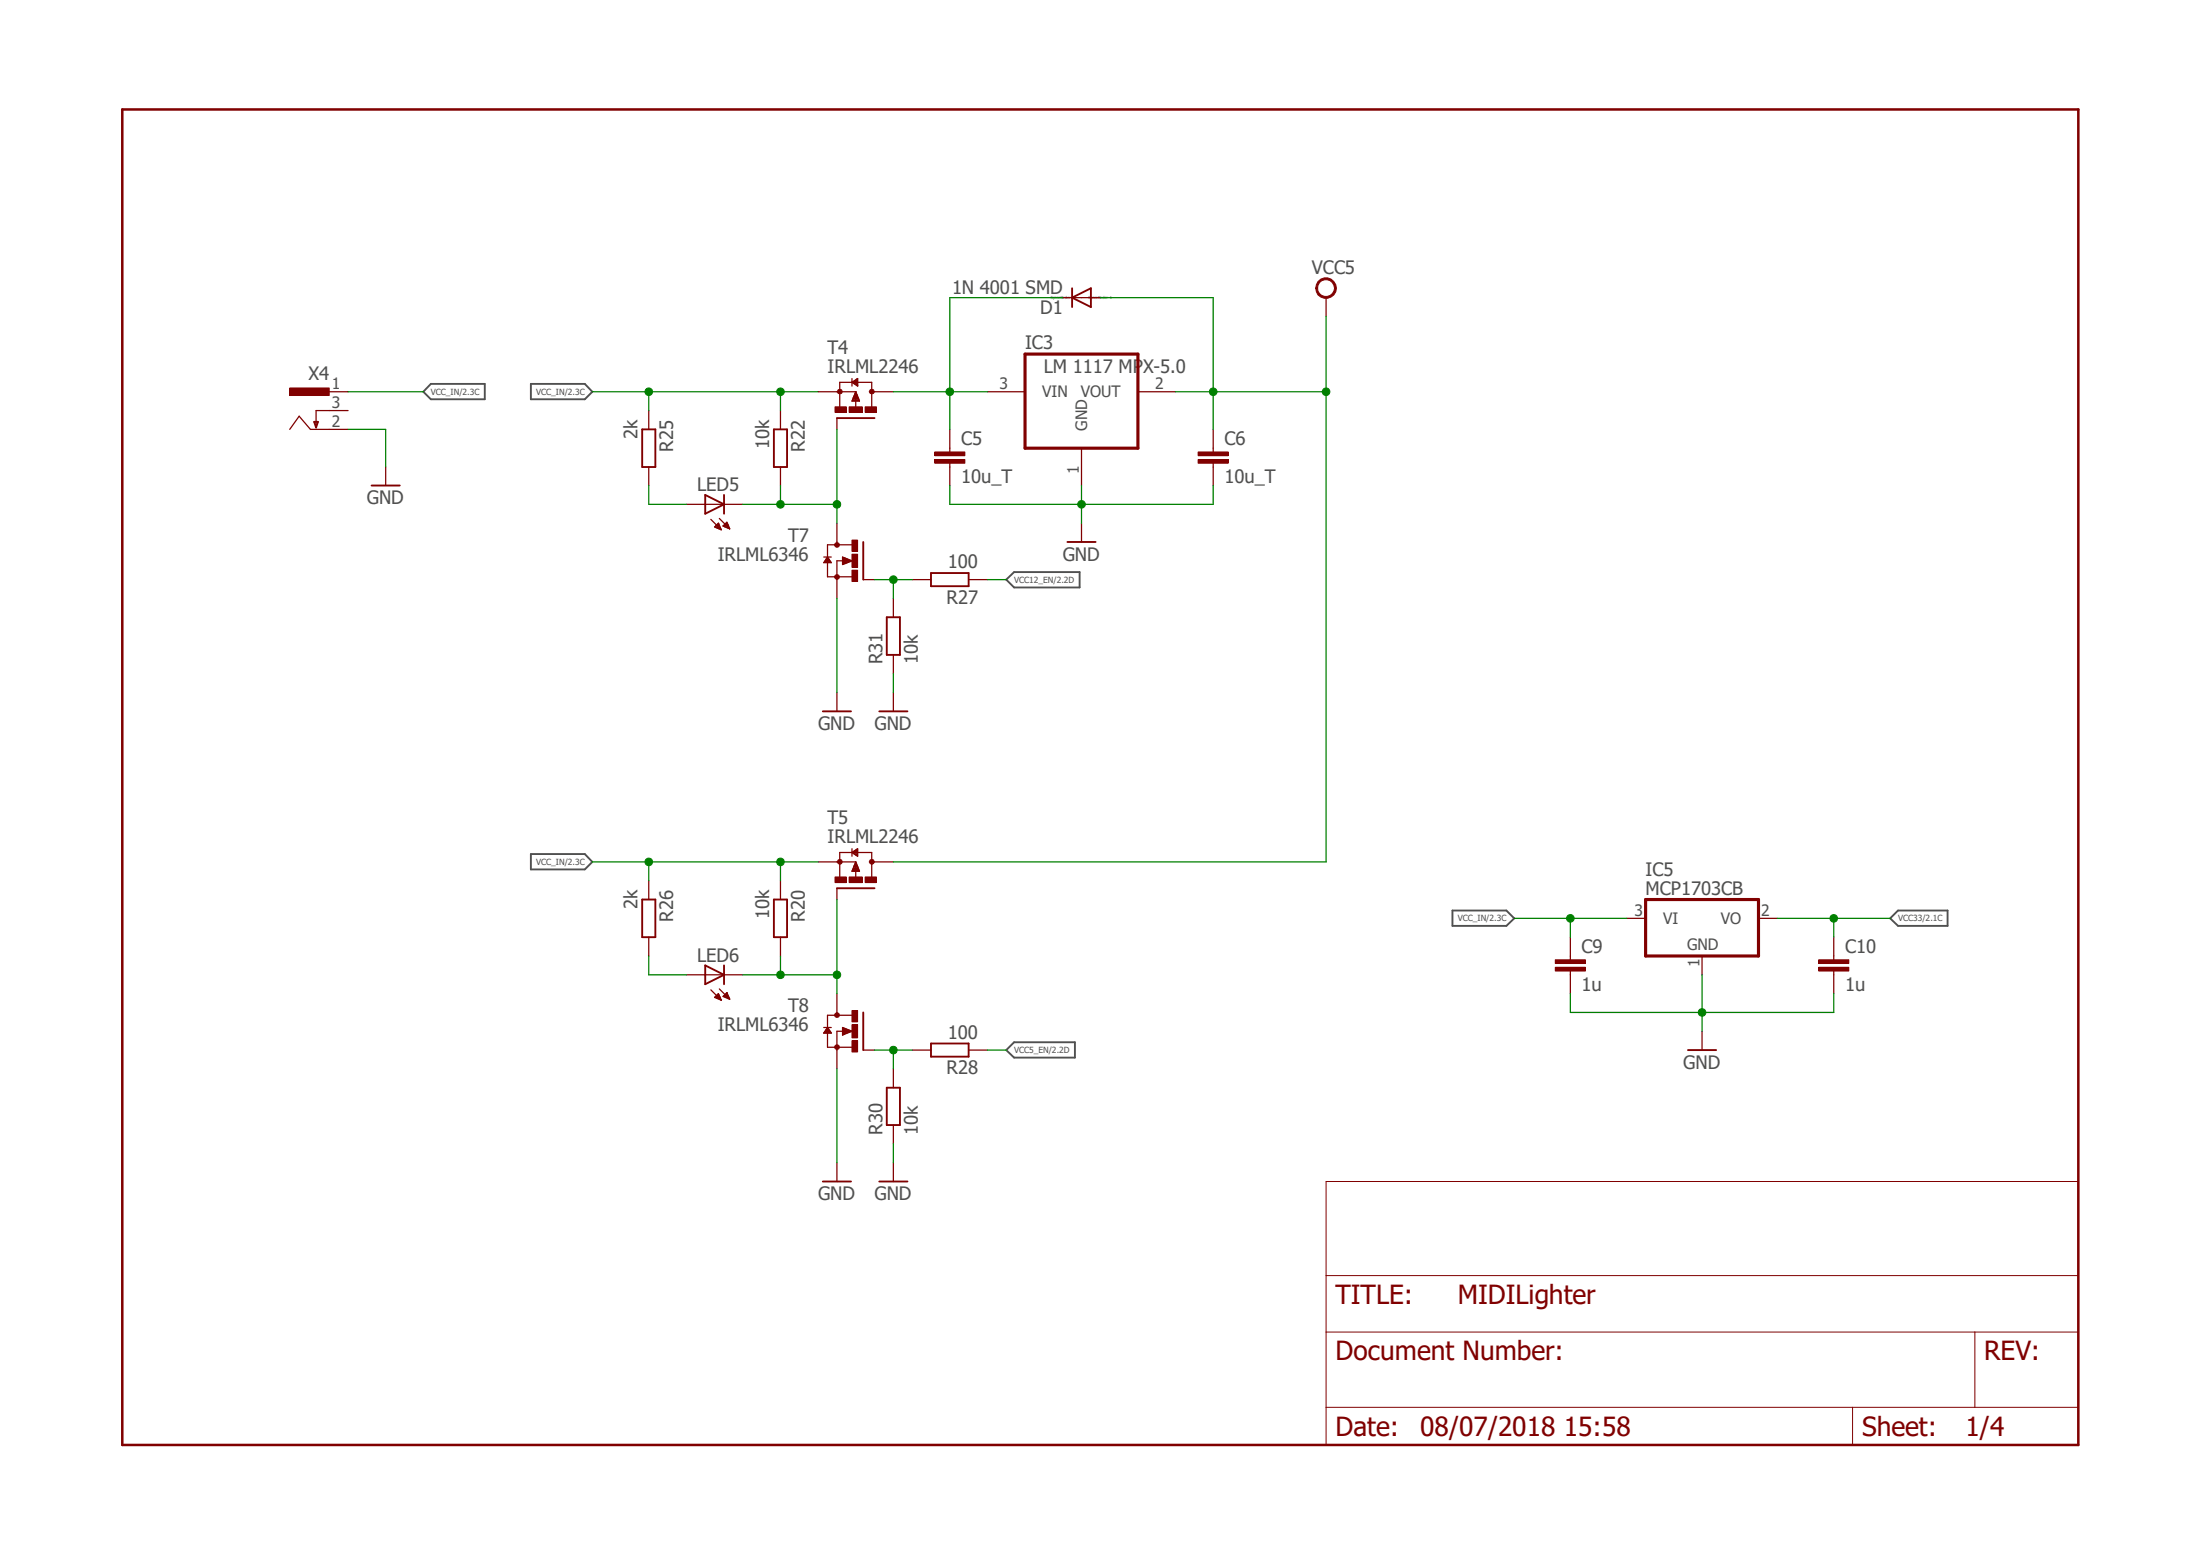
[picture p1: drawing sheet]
<svg xmlns="http://www.w3.org/2000/svg" width="297mm" height="210mm" viewBox="0 0 297 210" stroke-linecap="round" stroke-linejoin="round" font-family="sans-serif">
<path d="M16 14.4l265 181.2M281 14.4l-265 181.2" fill="none" stroke="#fff" stroke-width=".14"/>
<path d="M58.2 51.8h7.2v2.1h-7.2l-1.1-1zM71.7 51.8h7.3l1 1.1-1 1h-7.3zM135.8 78.2l1.1-1h8.9v2.1h-8.9zM71.7 115.3h7.3l1 1-1 1h-7.3zM196.1 122.9h7.3l1 1.1-1 1h-7.3zM255.2 124l1-1.1h6.7v2.1h-6.7zM135.8 141.7l1.1-1h8.2v2h-8.2z" fill="none" stroke="#505050" stroke-width=".25"/>
<path d="M16.5 14.8h264.1v180.2h-264.1z" fill="none" stroke="#800000" stroke-width=".34"/>
<path d="M179 159.5h101.6v35.5h-101.6zM179 179.8h101.6M179 172.2h101.6M266.6 179.8v10.1M179 189.9h101.6M250.1 189.9v5.1" fill="none" stroke="#800000" stroke-width=".14"/>
<path d="M39.1 58l1.3-1.8 1.5 1.8h2.5M44.4 55.4h-1.7v2.3" fill="none" stroke="#800000" stroke-width=".17"/>
<path d="M42.4 56.9h.5l-.2 .8z" fill="none" stroke="#800000" stroke-width=".25"/>
<path d="M39.1 52.4h5.3v1h-5.3z" fill-rule="evenodd" fill="#800000"/>
<path d="M39.1 52.4h5.3v1h-5.3z" fill="none" stroke="#800000" stroke-width=".14"/>
<path d="M44.4 52.9h2.6M44.4 58h2.6M44.4 55.4h2.6M146 70.6v2.6" fill="none" stroke="#800000" stroke-width=".17"/>
<path d="M144.1 73.2h3.8" fill="none" stroke="#800000" stroke-width=".25"/>
<path d="M177.9 38a1.4 1.4 0 0 1 2.3 .1 1.4 1.4 0 0 1-.7 2.1 1.4 1.4 0 0 1-1.9-1.3h.3a1.13 1.13 0 0 1 1.5-1.1 1.13 1.13 0 0 1 .6 1.7 1.13 1.13 0 0 1-1.9 .1l-.2-.3v-.4h-.3z" fill-rule="evenodd" fill="#800000"/>
<path d="M177.9 38a1.4 1.4 0 0 1 2.3 .1 1.4 1.4 0 0 1-.7 2.1 1.4 1.4 0 0 1-1.9-1.3h.3a1.13 1.13 0 0 1 1.5-1.1 1.13 1.13 0 0 1 .6 1.7 1.13 1.13 0 0 1-1.9 .1l-.2-.3v-.4h-.3z" fill="none" stroke="#800000" stroke-width=".14"/>
<path d="M179 40.2v2.5M128.2 60.5v.5M128.2 62.5v.5" fill="none" stroke="#800000" stroke-width=".17"/>
<path d="M126.2 62h4.1v.5h-4.1z" fill-rule="evenodd" fill="#800000"/>
<path d="M126.2 62h4.1v.5h-4.1z" fill="none" stroke="#800000" stroke-width=".14"/>
<path d="M126.2 61h4.1v.5h-4.1z" fill-rule="evenodd" fill="#800000"/>
<path d="M126.2 61h4.1v.5h-4.1z" fill="none" stroke="#800000" stroke-width=".14"/>
<path d="M128.2 58v2.5M128.2 63v2.5M163.8 60.5v.5M163.8 62.5v.5" fill="none" stroke="#800000" stroke-width=".17"/>
<path d="M161.8 62h4v.5h-4z" fill-rule="evenodd" fill="#800000"/>
<path d="M161.8 62h4v.5h-4z" fill="none" stroke="#800000" stroke-width=".14"/>
<path d="M161.8 61h4v.5h-4z" fill-rule="evenodd" fill="#800000"/>
<path d="M161.8 61h4v.5h-4z" fill="none" stroke="#800000" stroke-width=".14"/>
<path d="M133.3 52.9h5.1M153.6 52.9h5.1M163.8 58v2.5M146 60.5v5M163.8 63v2.5M212 129v.5M212 131.1v.5M219.6 124h2.6M229.8 129v2.6M237.4 124h2.5" fill="none" stroke="#800000" stroke-width=".17"/>
<path d="M138.4 47.8h15.2v12.7h-15.2zM222.2 121.4h15.2v7.6h-15.2z" fill="none" stroke="#800000" stroke-width=".42"/>
<path d="M210 130.6h4v.5h-4z" fill-rule="evenodd" fill="#800000"/>
<path d="M210 130.6h4v.5h-4z" fill="none" stroke="#800000" stroke-width=".14"/>
<path d="M210 129.5h4v.5h-4z" fill-rule="evenodd" fill="#800000"/>
<path d="M210 129.5h4v.5h-4z" fill="none" stroke="#800000" stroke-width=".14"/>
<path d="M212 126.5v2.5M212 131.6v2.5M247.6 129v.5M247.6 131.1v.5" fill="none" stroke="#800000" stroke-width=".17"/>
<path d="M245.5 130.6h4.1v.5h-4.1z" fill-rule="evenodd" fill="#800000"/>
<path d="M245.5 130.6h4.1v.5h-4.1z" fill="none" stroke="#800000" stroke-width=".14"/>
<path d="M245.5 129.5h4.1v.5h-4.1z" fill-rule="evenodd" fill="#800000"/>
<path d="M245.5 129.5h4.1v.5h-4.1z" fill="none" stroke="#800000" stroke-width=".14"/>
<path d="M113 56.4v1.6M113 52.9h2.5v2.1M115 51.1v1M115 51.6h-1.6v3.3M115.7 51.6h2v3.3M117.7 52.9h.4M229.8 139.2v2.5M247.6 126.5v2.5M247.6 131.6v2.5" fill="none" stroke="#800000" stroke-width=".17"/>
<path d="M113 56.4h5.1M227.9 141.7h3.8" fill="none" stroke="#800000" stroke-width=".25"/>
<path d="M113.2 52.6l.2-.1 .2 .1 .1 .3-.1 .2-.2 .1-.2-.1-.2-.2z" fill-rule="evenodd" fill="#800000"/>
<path d="M113.2 52.6l.2-.1 .2 .1 .1 .3-.1 .2-.2 .1-.2-.1-.2-.2z" fill="none" stroke="#800000" stroke-width=".14"/>
<path d="M117.5 52.6l.2-.1 .2 .1 .1 .3-.1 .2-.2 .1-.2-.1-.2-.2z" fill-rule="evenodd" fill="#800000"/>
<path d="M117.5 52.6l.2-.1 .2 .1 .1 .3-.1 .2-.2 .1-.2-.1-.2-.2z" fill="none" stroke="#800000" stroke-width=".14"/>
<path d="M116.8 54.9h1.5v.8h-1.5z" fill-rule="evenodd" fill="#800000"/>
<path d="M116.8 54.9h1.5v.8h-1.5z" fill="none" stroke="#800000" stroke-width=".14"/>
<path d="M112.7 54.9h1.6v.8h-1.6z" fill-rule="evenodd" fill="#800000"/>
<path d="M112.7 54.9h1.6v.8h-1.6z" fill="none" stroke="#800000" stroke-width=".14"/>
<path d="M114.6 54.9h1.8v.8h-1.8z" fill-rule="evenodd" fill="#800000"/>
<path d="M114.6 54.9h1.8v.8h-1.8z" fill="none" stroke="#800000" stroke-width=".14"/>
<g fill="none" stroke="#800000" stroke-width=".17">
<path d="M110.4 52.9h2.6M115 51.6l.8-.5v1zM115.1 54.1h.9M115.1 51.6h.7M115.1 54h.9M115.1 53.8h.9M115.2 53.8h.7M115.2 53.7h.7M115.2 53.6h.6M115.2 51.7h.6M115.2 51.5h.6M115.3 53.5h.5"/>
<path d="M115.3 53.4h.5M115.4 53.3h.3M115.4 51.8h.4M115.4 51.4h.4M115.4 53.2h.3M115.4 53.1h.2M115.5 53h.1M115.5 51.3h.3M115.5 52.9h.1M115.5 52.9l.5 1.2h-1zM115.5 51.9h.3M115.6 51.2h.2"/>
<path d="M115.7 52h.1M115.7 51.1h.1M115.8 52.1h.1M118.1 52.9h2.5M113 119.9v1.5M113 116.3h2.5v2.2M115 114.6v1M115 115.1h-1.6v3.2M115.7 115.1h2v3.3M117.7 116.3h.4"/>
</g>
<path d="M113 119.9h5.1" fill="none" stroke="#800000" stroke-width=".25"/>
<path d="M113.2 116.1l.2-.1 .2 .1 .1 .2-.1 .2-.2 .2-.2-.2-.2-.2z" fill-rule="evenodd" fill="#800000"/>
<path d="M113.2 116.1l.2-.1 .2 .1 .1 .2-.1 .2-.2 .2-.2-.2-.2-.2z" fill="none" stroke="#800000" stroke-width=".14"/>
<path d="M117.5 116.1l.2-.1 .2 .1 .1 .2-.1 .2-.2 .2-.2-.2-.2-.2z" fill-rule="evenodd" fill="#800000"/>
<path d="M117.5 116.1l.2-.1 .2 .1 .1 .2-.1 .2-.2 .2-.2-.2-.2-.2z" fill="none" stroke="#800000" stroke-width=".14"/>
<path d="M116.8 118.4h1.5v.7h-1.5z" fill-rule="evenodd" fill="#800000"/>
<path d="M116.8 118.4h1.5v.7h-1.5z" fill="none" stroke="#800000" stroke-width=".14"/>
<path d="M112.7 118.4h1.6v.7h-1.6z" fill-rule="evenodd" fill="#800000"/>
<path d="M112.7 118.4h1.6v.7h-1.6z" fill="none" stroke="#800000" stroke-width=".14"/>
<path d="M114.6 118.4h1.8v.7h-1.8z" fill-rule="evenodd" fill="#800000"/>
<path d="M114.6 118.4h1.8v.7h-1.8z" fill="none" stroke="#800000" stroke-width=".14"/>
<g fill="none" stroke="#800000" stroke-width=".17">
<path d="M105.4 55.4v2.6M52.1 63v2.5M105.4 63v2.5M111.2 75.2h1M111.7 75.8v2.1h3.3M113 73.2v.3M113 77.9v.3M115 73.5h-3.3v1.7M116.5 78.2h1.6M105.4 118.9v2.5M110.4 116.3h2.6M115 115.1l.8-.5v1z"/>
<path d="M115.1 117.6h.9M115.1 117.5h.9M115.1 115.1h.7M115.1 117.4h.9M115.1 117.3h.8M115.1 115h.7M115.2 117.2h.7M115.2 115.1h.6M115.2 117.1h.7M115.3 117h.5M115.3 116.9h.5M115.3 114.9h.5"/>
<path d="M115.3 116.8h.4M115.3 115.3h.5M115.4 116.8h.3M115.4 116.7h.3M115.4 114.8h.4M115.4 116.6h.3M115.4 115.4h.4M115.5 116.5h.1M115.5 116.4h.1M115.5 116.3l.5 1.3h-1zM115.5 114.7h.3M115.6 115.4h.2"/>
<path d="M115.7 114.6h.1M115.7 115.5h.1M118.1 116.3h2.5M105.4 126.5v2.5"/>
</g>
<path d="M104.5 58h1.8v5h-1.8zM50.2 65.5h3.8M116.5 73.2v5M104.5 121.4h1.8v5.1h-1.8z" fill="none" stroke="#800000" stroke-width=".25"/>
<path d="M112.8 73.3l.2-.1 .2 .1 .1 .2-.1 .3-.2 .1-.2-.1-.2-.3z" fill-rule="evenodd" fill="#800000"/>
<path d="M112.8 73.3l.2-.1 .2 .1 .1 .2-.1 .3-.2 .1-.2-.1-.2-.3z" fill="none" stroke="#800000" stroke-width=".14"/>
<path d="M112.8 77.6h.2h.2l.1 .3-.1 .2-.2 .1-.2-.1-.2-.2z" fill-rule="evenodd" fill="#800000"/>
<path d="M112.8 77.6h.2h.2l.1 .3-.1 .2-.2 .1-.2-.1-.2-.2z" fill="none" stroke="#800000" stroke-width=".14"/>
<path d="M115 77h.8v1.5h-.8z" fill-rule="evenodd" fill="#800000"/>
<path d="M115 77h.8v1.5h-.8z" fill="none" stroke="#800000" stroke-width=".14"/>
<path d="M115 72.9h.8v1.5h-.8z" fill-rule="evenodd" fill="#800000"/>
<path d="M115 72.9h.8v1.5h-.8z" fill="none" stroke="#800000" stroke-width=".14"/>
<path d="M115 74.8h.8v1.8h-.8z" fill-rule="evenodd" fill="#800000"/>
<path d="M115 74.8h.8v1.8h-.8z" fill="none" stroke="#800000" stroke-width=".14"/>
<g fill="none" stroke="#800000" stroke-width=".17">
<path d="M111.3 75.9h.9M111.3 75.8h.8M111.4 75.7h.7M111.4 75.6h.6M111.5 75.5h.5M111.5 75.4h.4M111.6 75.4h.2M111.7 75.3h.1M111.7 75.2l.5 .7h-1zM113 70.6v2.6M113 78.2v2.6M113.7 75.2l1.3 .5-1.3 .5z"/>
<path d="M113.7 76.2h.2M113.7 76.1h.4M113.7 76h.6M113.7 75.9h.9M113.7 75.8h1.1M113.7 75.7h1.3M113.7 75.6h1.2M113.7 75.5h.9M113.7 75.4h.7M113.7 75.4h.5M113.7 75.3h.3M114 75.7h-1v2.2"/>
<path d="M113 93.5v2.5M111.2 138.7h1M111.7 139.3v2.1h3.3M113 136.7v.3M115 137h-3.3v1.7M113 141.4v.3M116.5 141.7h1.6"/>
</g>
<path d="M111.1 96h3.8M116.5 136.7v5" fill="none" stroke="#800000" stroke-width=".25"/>
<path d="M112.8 136.8l.2-.1 .2 .1 .1 .2-.1 .2-.2 .1-.2-.1-.2-.2z" fill-rule="evenodd" fill="#800000"/>
<path d="M112.8 136.8l.2-.1 .2 .1 .1 .2-.1 .2-.2 .1-.2-.1-.2-.2z" fill="none" stroke="#800000" stroke-width=".14"/>
<path d="M112.8 141.1l.2-.1 .2 .1 .1 .3-.1 .2h-.2h-.2l-.2-.2z" fill-rule="evenodd" fill="#800000"/>
<path d="M112.8 141.1l.2-.1 .2 .1 .1 .3-.1 .2h-.2h-.2l-.2-.2z" fill="none" stroke="#800000" stroke-width=".14"/>
<path d="M115 140.5h.8v1.5h-.8z" fill-rule="evenodd" fill="#800000"/>
<path d="M115 140.5h.8v1.5h-.8z" fill="none" stroke="#800000" stroke-width=".14"/>
<path d="M115 136.4h.8v1.5h-.8z" fill-rule="evenodd" fill="#800000"/>
<path d="M115 136.4h.8v1.5h-.8z" fill="none" stroke="#800000" stroke-width=".14"/>
<path d="M115 138.3h.8v1.8h-.8z" fill-rule="evenodd" fill="#800000"/>
<path d="M115 138.3h.8v1.8h-.8z" fill="none" stroke="#800000" stroke-width=".14"/>
<g fill="none" stroke="#800000" stroke-width=".17">
<path d="M87.6 55.4v2.6M143.5 40.2h5M87.6 63v2.5M92.7 68.1h7.6M96 70.1l1.4 1.4M96.5 71.1l.5-.5 .4 .9zM96.5 71.1h.7M96.6 71.2h.6M96.6 71h.6M96.7 70.9h.4M96.8 71.3h.5M96.8 70.8h.3"/>
<path d="M96.9 70.7h.2M97 70.7h.1M97 71.4h.3M97.1 70l1.4 1.4M97.2 71.5h.2M97.6 71h.8M97.6 71l.9 .4M97.6 71l.5-.5 .4 .9M97.7 70.9h.6M97.8 71.1h.6M97.8 70.8h.5M97.9 70.7h.4"/>
<path d="M98 70.7h.2M98 71.2h.4M98.1 70.6h.1M98.3 71.3h.2M98.5 71.4h.1M123.1 78.2h2.6M130.8 78.2h2.5M120.6 80.8v2.5M120.6 88.4v2.5M120.6 93.5v2.5M87.6 118.9v2.5M87.6 126.5v2.5"/>
<path d="M92.7 131.6h7.6M96 133.6l1.4 1.4M96.5 134.6l.5-.5 .4 .9zM96.5 134.6h.7M96.6 134.5h.6M96.7 134.7h.6M96.7 134.4h.4M96.8 134.3h.3M96.9 134.8h.4M96.9 134.2h.1M97.1 133.5l1.4 1.4M97.2 134.9h.1"/>
<path d="M97.4 135h.1M97.7 134.5h.6M97.7 134.5h.7M97.7 134.4h.6M97.8 134.3h.5M98 134.6h.4M98 134.2h.2M98 134.1h.2M98.1 134l-.5 .5 .9 .4M98.1 134l.4 .9M98.1 134h.1M98.2 134.7h.3"/>
<path d="M98.4 134.8h.1M111.2 139.4h1M111.3 139.3h.9M111.3 139.2h.8M111.4 139.1h.7M111.5 139.1h.5M111.5 139h.4M111.6 138.9h.3M111.6 138.8h.2M111.7 138.7h.1M111.7 138.7l.5 .7h-1zM113 134.1v2.6"/>
<path d="M113.7 138.7l1.3 .5-1.3 .5zM113.7 139.7h.1M113.7 139.6h.3M113.7 139.5h.5M113.7 139.4h.7M113.7 139.3h.9M113.7 139.2h1.2M113.7 139.1h1.3M113.7 139.1h1M113.7 139h.8M113.7 138.9h.6M113.7 138.8h.4"/>
<path d="M113.7 138.7h.1M114 139.2h-1v2.2M113 141.7v2.6M113 156.9v2.6M120.6 144.3v2.5M120.6 151.8v2.6M120.6 156.9v2.6M123.1 141.7h2.6M130.8 141.7h2.5"/>
</g>
<g fill="none" stroke="#800000" stroke-width=".25">
<path d="M144.7 38.9v2.5M86.7 58h1.8v5h-1.8zM144.7 40.2l2.6-1.3v2.5zM95.2 66.8l2.5 1.3-2.5 1.2zM97.7 66.8v2.5M125.7 77.3h5.1v1.8h-5.1zM118.7 96h3.8M119.7 83.3h1.8v5.1h-1.8zM86.7 121.4h1.8v5.1h-1.8zM95.2 130.3l2.5 1.3-2.5 1.2zM97.7 130.3v2.5M111.1 159.5h3.8"/>
<path d="M118.7 159.5h3.8M119.7 146.8h1.8v5h-1.8zM125.7 140.8h5.1v1.8h-5.1z"/>
</g>
<path d="M47 52.9h10.1M204.4 124h15.2M212 124v2.5" fill="none" stroke="#008000" stroke-width=".17"/>
<circle cx="212" cy="124" r=".51" fill="#008000"/>
<circle cx="212" cy="124" r=".51" fill="none" stroke="#008000" stroke-width=".14"/>
<path d="M80 116.3h30.4M105.4 116.3v2.6" fill="none" stroke="#008000" stroke-width=".17"/>
<circle cx="105.4" cy="116.3" r=".51" fill="#008000"/>
<circle cx="105.4" cy="116.3" r=".51" fill="none" stroke="#008000" stroke-width=".14"/>
<path d="M87.6 116.3v2.6" fill="none" stroke="#008000" stroke-width=".17"/>
<circle cx="87.6" cy="116.3" r=".51" fill="#008000"/>
<circle cx="87.6" cy="116.3" r=".51" fill="none" stroke="#008000" stroke-width=".14"/>
<path d="M87.6 52.9h22.8M105.4 52.9v2.5" fill="none" stroke="#008000" stroke-width=".17"/>
<circle cx="105.4" cy="52.9" r=".51" fill="#008000"/>
<circle cx="105.4" cy="52.9" r=".51" fill="none" stroke="#008000" stroke-width=".14"/>
<path d="M80 52.9h7.6v2.5" fill="none" stroke="#008000" stroke-width=".17"/>
<circle cx="87.6" cy="52.9" r=".51" fill="#008000"/>
<circle cx="87.6" cy="52.9" r=".51" fill="none" stroke="#008000" stroke-width=".14"/>
<path d="M47 58h5.1v5M128.2 65.5v2.6h17.8M146 65.5v5.1" fill="none" stroke="#008000" stroke-width=".17"/>
<circle cx="146" cy="68.1" r=".51" fill="#008000"/>
<circle cx="146" cy="68.1" r=".51" fill="none" stroke="#008000" stroke-width=".14"/>
<path d="M163.8 65.5v2.6h-17.8M212 134.1v2.6h17.8M229.8 131.6v7.6" fill="none" stroke="#008000" stroke-width=".17"/>
<circle cx="229.8" cy="136.7" r=".51" fill="#008000"/>
<circle cx="229.8" cy="136.7" r=".51" fill="none" stroke="#008000" stroke-width=".14"/>
<path d="M158.7 52.9h20.3M163.8 52.9v5.1M113 80.8v12.7M120.6 90.9v2.6M247.6 134.1v2.6h-17.8M113 144.3v12.6M120.6 154.4v2.5" fill="none" stroke="#008000" stroke-width=".17"/>
<circle cx="163.8" cy="52.9" r=".51" fill="#008000"/>
<circle cx="163.8" cy="52.9" r=".51" fill="none" stroke="#008000" stroke-width=".14"/>
<path d="M179 42.7v73.6h-58.4" fill="none" stroke="#008000" stroke-width=".17"/>
<circle cx="179" cy="52.9" r=".51" fill="#008000"/>
<circle cx="179" cy="52.9" r=".51" fill="none" stroke="#008000" stroke-width=".14"/>
<path d="M148.5 40.2h15.3v12.7M239.9 124h15.3M247.6 124v2.5" fill="none" stroke="#008000" stroke-width=".17"/>
<circle cx="247.6" cy="124" r=".51" fill="#008000"/>
<circle cx="247.6" cy="124" r=".51" fill="none" stroke="#008000" stroke-width=".14"/>
<path d="M120.6 52.9h12.7M128.2 52.9v5.1" fill="none" stroke="#008000" stroke-width=".17"/>
<circle cx="128.2" cy="52.9" r=".51" fill="#008000"/>
<circle cx="128.2" cy="52.9" r=".51" fill="none" stroke="#008000" stroke-width=".14"/>
<path d="M113 58v12.6M143.5 40.2h-15.3v12.7M105.4 65.5v2.6h7.6" fill="none" stroke="#008000" stroke-width=".17"/>
<circle cx="113" cy="68.1" r=".51" fill="#008000"/>
<circle cx="113" cy="68.1" r=".51" fill="none" stroke="#008000" stroke-width=".14"/>
<path d="M100.3 68.1h5.1" fill="none" stroke="#008000" stroke-width=".17"/>
<circle cx="105.4" cy="68.1" r=".51" fill="#008000"/>
<circle cx="105.4" cy="68.1" r=".51" fill="none" stroke="#008000" stroke-width=".14"/>
<path d="M133.3 78.2h2.5M105.4 129v2.6h7.6M113 121.4v12.7" fill="none" stroke="#008000" stroke-width=".17"/>
<circle cx="113" cy="131.6" r=".51" fill="#008000"/>
<circle cx="113" cy="131.6" r=".51" fill="none" stroke="#008000" stroke-width=".14"/>
<path d="M100.3 131.6h5.1" fill="none" stroke="#008000" stroke-width=".17"/>
<circle cx="105.4" cy="131.6" r=".51" fill="#008000"/>
<circle cx="105.4" cy="131.6" r=".51" fill="none" stroke="#008000" stroke-width=".14"/>
<path d="M118.1 78.2h5M120.6 78.2v2.6M133.3 141.7h2.5" fill="none" stroke="#008000" stroke-width=".17"/>
<circle cx="120.6" cy="78.2" r=".51" fill="#008000"/>
<circle cx="120.6" cy="78.2" r=".51" fill="none" stroke="#008000" stroke-width=".14"/>
<path d="M118.1 141.7h5M120.6 141.7v2.6" fill="none" stroke="#008000" stroke-width=".17"/>
<circle cx="120.6" cy="141.7" r=".51" fill="#008000"/>
<circle cx="120.6" cy="141.7" r=".51" fill="none" stroke="#008000" stroke-width=".14"/>
<path d="M87.6 65.5v2.6h5.1M87.6 129v2.6h5.1" fill="none" stroke="#008000" stroke-width=".17"/>
<g font-size="3.6" fill="#800000">
<text x="180.3" y="176">TITLE:</text>
<text x="196.8" y="176">MIDILighter</text>
<text x="180.3" y="183.6">Document Number:</text>
<text x="267.9" y="183.6">REV:</text>
<text x="180.3" y="193.8">Date:</text>
<text x="191.7" y="193.8">08/07/2018 15:58</text>
<text x="251.4" y="193.8">Sheet:</text>
<text x="265.4" y="193.8">1/4</text>
</g>
<g font-size="2.5" fill="#505050">
<text x="128.5" y="39.6">1N 4001 SMD</text>
<text x="177.1" y="37">VCC5</text>
<text x="111.7" y="47.8">T4</text>
<text x="138.4" y="47.2">IC3</text>
<text x="140.4" y="42.4">D1</text>
<text x="41.7" y="51.4">X4</text>
<text x="111.7" y="50.3">IRLML2246</text>
<text x="140.9" y="50.3">LM 1117 MPX-5.0</text>
<text x="86.1" y="59.3" transform="rotate(-90 86.1 59.3)">2k</text>
<text x="90.9" y="61" transform="rotate(-90 90.9 61)">R25</text>
<text x="103.8" y="60.6" transform="rotate(-90 103.8 60.6)">10k</text>
<text x="108.7" y="61" transform="rotate(-90 108.7 61)">R22</text>
<text x="129.8" y="65.2">10u_T</text>
<text x="129.8" y="60.1">C5</text>
<text x="165.3" y="65.2">10u_T</text>
<text x="165.3" y="60.1">C6</text>
<text x="49.5" y="68.1">GND</text>
<text x="94.1" y="66.3">LED5</text>
<text x="96.9" y="75.7">IRLML6346</text>
<text x="106.4" y="73.2">T7</text>
<text x="128" y="76.7">100</text>
<text x="143.5" y="75.7">GND</text>
<text x="127.8" y="81.5">R27</text>
<text x="119.1" y="89.7" transform="rotate(-90 119.1 89.7)">R31</text>
<text x="123.9" y="89.7" transform="rotate(-90 123.9 89.7)">10k</text>
<text x="110.4" y="98.6">GND</text>
<text x="118.1" y="98.6">GND</text>
<text x="111.7" y="113.8">IRLML2246</text>
<text x="111.7" y="111.3">T5</text>
<text x="222.2" y="118.2">IC5</text>
<text x="86.1" y="122.7" transform="rotate(-90 86.1 122.7)">2k</text>
<text x="90.9" y="124.4" transform="rotate(-90 90.9 124.4)">R26</text>
<text x="103.8" y="124.1" transform="rotate(-90 103.8 124.1)">10k</text>
<text x="108.7" y="124.4" transform="rotate(-90 108.7 124.4)">R20</text>
<text x="222.2" y="120.8">MCP1703CB</text>
<text x="94.1" y="129.8">LED6</text>
<text x="213.5" y="128.7">C9</text>
<text x="249.1" y="128.7">C10</text>
<text x="106.4" y="136.7">T8</text>
<text x="213.5" y="133.7">1u</text>
<text x="249.1" y="133.7">1u</text>
<text x="96.9" y="139.2">IRLML6346</text>
<text x="128" y="140.2">100</text>
<text x="127.8" y="145">R28</text>
<text x="227.2" y="144.3">GND</text>
<text x="119.1" y="153.2" transform="rotate(-90 119.1 153.2)">R30</text>
<text x="123.9" y="153.2" transform="rotate(-90 123.9 153.2)">10k</text>
<text x="110.4" y="162">GND</text>
<text x="118.1" y="162">GND</text>
</g>
<g font-size="2.1" fill="#505050">
<text x="44.8" y="52.5">1</text>
<text x="134.9" y="52.5">3</text>
<text x="140.7" y="53.6">VIN</text>
<text x="145.9" y="53.6">VOUT</text>
<text x="156" y="52.5">2</text>
<text x="44.8" y="57.6">2</text>
<text x="44.8" y="55">3</text>
<text x="146.8" y="58.1" transform="rotate(-90 146.8 58.1)">GND</text>
<text x="145.7" y="64" transform="rotate(-90 145.7 64)">1</text>
<text x="220.7" y="123.6">3</text>
<text x="224.5" y="124.7">VI</text>
<text x="232.3" y="124.7">VO</text>
<text x="237.8" y="123.6">2</text>
<text x="227.8" y="128.3">GND</text>
<text x="229.4" y="130.5" transform="rotate(-90 229.4 130.5)">1</text>
</g>
<g font-size="1.1" fill="#505050">
<text x="58.2" y="53.3">VCC_IN/2.3C</text>
<text x="72.4" y="53.3">VCC_IN/2.3C</text>
<text x="136.9" y="78.7">VCC12_EN/2.2D</text>
<text x="72.4" y="116.7">VCC_IN/2.3C</text>
<text x="196.8" y="124.3">VCC_IN/2.3C</text>
<text x="256.2" y="124.3">VCC33/2.1C</text>
<text x="136.9" y="142.1">VCC5_EN/2.2D</text>
</g>
<g font-size=".6" fill="#505050">
<text x="141.9" y="40.4">SpiceOrder 2</text>
<text x="146.9" y="40.4">SpiceOrder 1</text>
</g>
</svg>
